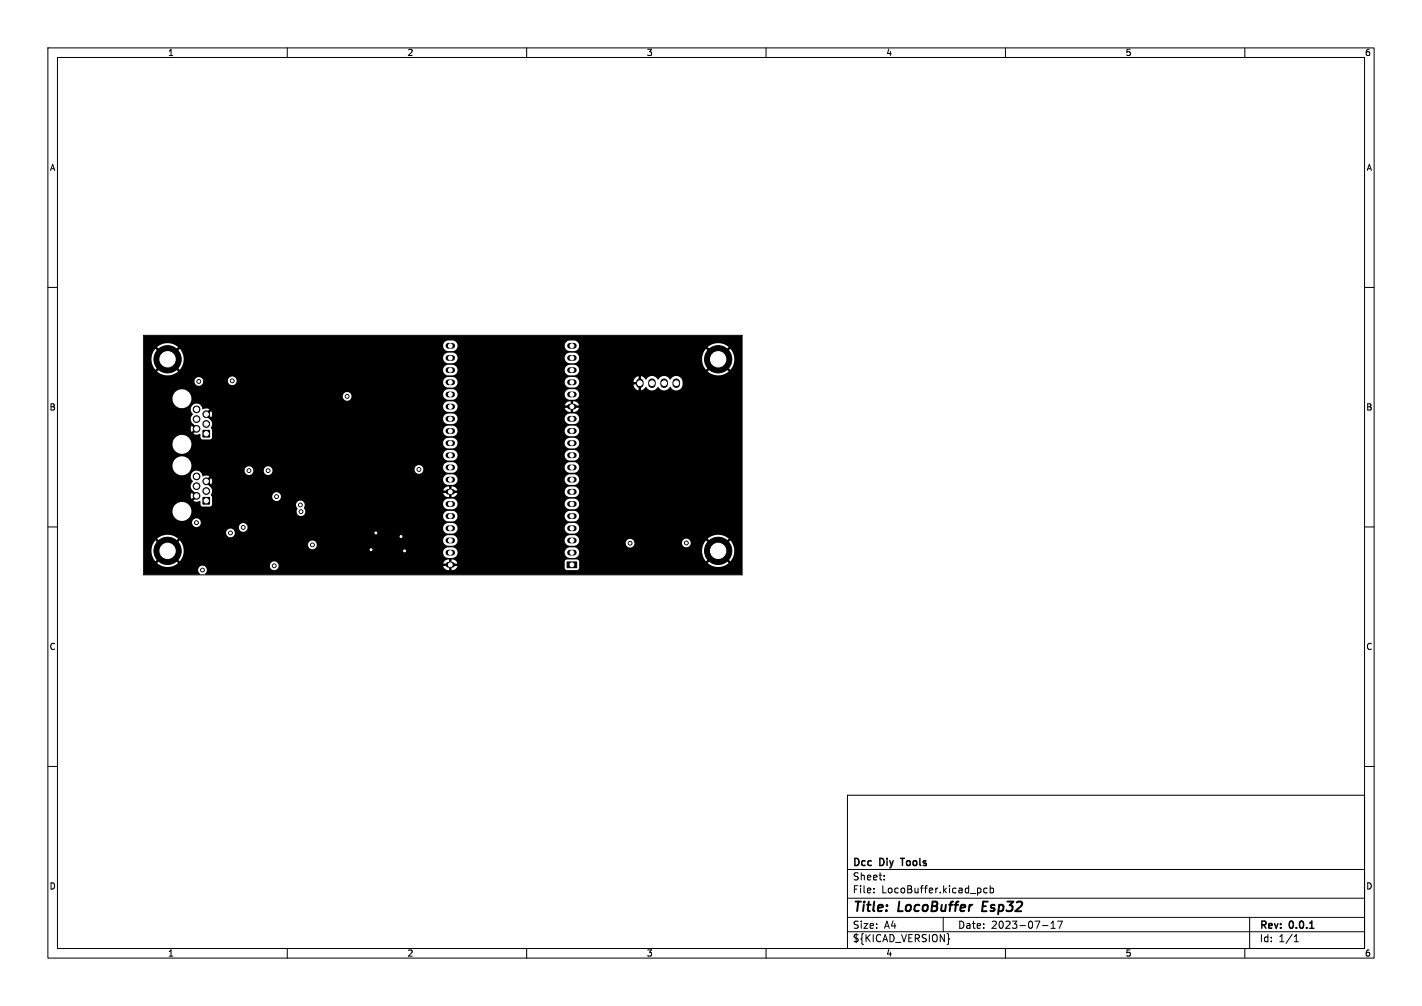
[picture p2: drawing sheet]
<svg xmlns="http://www.w3.org/2000/svg" width="297mm" height="210mm" viewBox="0 0 297 210" stroke-linecap="round" stroke-linejoin="round" font-family="sans-serif">
<g fill="none" stroke="#000" stroke-width=".21">
<path d="M10 10h277v190h-277zM12 12h273v186h-273zM60 10v2M110 10v2M160 10v2M210 10v2M260 10v2M10 60h2M285 60h2M30 70h125v50h-125zM10 110h2M285 110h2"/>
<path d="M10 160h2M285 160h2M177 166h108v32h-108zM60 198v2M110 198v2M160 198v2M177 194.5h108M177 191.5h108M177 187.5h108M177 181.5h108M182.5 186.3v.1M182.5 185.5v.1"/>
<path d="M184.7 183.6v.1M184.7 182.8v.1M197 191.5v3M198.1 195.8l.2 .2-.2 .2M204.8 185.5v.8M206.2 185.5l-.5-.1-.2 .3 .1 .6h.6M206.8 185.5l.4-.1 .3 .3-.1 .6h-.6M206.8 184.9v1.5M210 198v2M217.7 193.2h1.2M219.5 193.8h.9M219.5 192.7l.5-.4v1.5"/>
<path d="M220.9 192.3h1l-.7 1.5M260 198v2M261 191.5v6.5M270.3 196.6h.9M270.3 195.5l.4-.4v1.5"/>
</g>
<path d="M188.1 179.2h.8M273.6 193.8h.8" fill="none" stroke="#000" stroke-width=".3"/>
<path d="M205.4 188.2l-.3 2h1" fill="none" stroke="#000" stroke-width=".4"/>
<g fill="#000" stroke="#000" stroke-width=".21">
<path d="M42.4 89.8h1.4v1.4h-1.4zM42.4 103.8h1.4v1.4h-1.4zM118.5 117.3h2v1.2h-2z"/>
<circle cx="35" cy="75" r="2.85"/>
<circle cx="41.5" cy="79.6" r=".4"/>
<circle cx="48.5" cy="79.5" r=".4"/>
<circle cx="150" cy="75" r="2.85"/>
<circle cx="41" cy="87.5" r=".7"/>
<circle cx="41" cy="99.5" r=".7"/>
<circle cx="41" cy="85.5" r=".7"/>
<circle cx="41" cy="89.5" r=".7"/>
<circle cx="43.1" cy="88.5" r=".7"/>
<circle cx="43.1" cy="86.5" r=".7"/>
<circle cx="52" cy="98.3" r=".4"/>
<circle cx="56" cy="98.3" r=".4"/>
<circle cx="72.5" cy="82.8" r=".4"/>
<circle cx="87.5" cy="98" r=".4"/>
<circle cx="35" cy="115" r="2.85"/>
<circle cx="41" cy="109.1" r=".4"/>
<circle cx="41" cy="101.5" r=".7"/>
<circle cx="41" cy="103.5" r=".7"/>
<circle cx="42.3" cy="119" r=".4"/>
<circle cx="43.1" cy="102.5" r=".7"/>
<circle cx="43.1" cy="100.5" r=".7"/>
<circle cx="48.1" cy="111.3" r=".4"/>
<circle cx="50.8" cy="110.1" r=".4"/>
<circle cx="57.3" cy="118.1" r=".4"/>
<circle cx="57.8" cy="103.7" r=".4"/>
<circle cx="62.7" cy="105.4" r=".4"/>
<circle cx="62.9" cy="106.8" r=".4"/>
<circle cx="65.2" cy="113.8" r=".4"/>
<circle cx="77.5" cy="114.8" r=".4"/>
<circle cx="78.5" cy="111.2" r=".4"/>
<circle cx="83.8" cy="112" r=".4"/>
<circle cx="84.5" cy="115" r=".4"/>
<circle cx="131.6" cy="113.4" r=".4"/>
<circle cx="143.3" cy="113.4" r=".4"/>
<circle cx="150" cy="115" r="2.85"/>
</g>
<g fill="none" stroke="#000" stroke-width="1.2">
<path d="M93.7 79.8h.7M93.7 77.3h.7M93.7 74.7h.8M93.7 72.2h.8M119.1 79.8h.7M119.1 77.3h.7M119.1 74.7h.7M119.1 72.2h.7M93.7 97.6h.7M93.7 95h.7M93.7 92.5h.7M93.7 90h.7"/>
<path d="M93.7 87.4h.7M93.7 84.9h.7M93.7 82.3h.7M119.1 97.6h.7M119.1 95h.7M119.1 92.5h.7M119.1 90h.7M119.1 87.4h.7M119.1 84.9h.7M119.1 82.3h.7M93.7 115.4h.7M93.7 112.8h.7"/>
<path d="M93.7 110.3h.7M93.7 107.7h.7M93.7 105.2h.7M93.7 102.7h.7M93.7 100.1h.7M93.7 117.9h.7M119.1 115.4h.7M119.1 112.8h.7M119.1 110.3h.7M119.1 107.7h.7M119.1 105.2h.7M119.1 102.7h.7"/>
<path d="M119.1 100.1h.7"/>
</g>
<path d="M133.6 79.8v.4M136.2 79.8v.4M138.7 79.8v.4M141.2 79.8v.4" fill="none" stroke="#000" stroke-width="1.6"/>
<path d="M30 70.1h125l-.1 49.9h-112l-.1-.3a.91 .91 0 0 0 .4-.9 .91 .91 0 0 0-.7-.7h13.9v.2a.91 .91 0 0 0 1.2 .7 .91 .91 0 0 0 .5-1.4h35.4l.1 .5-1 .1 .4 .6 .5 .2h.3v-.6l.1-.1h.4v.7l.6-.1 .5-.3h22.5l.4 .4h2.2l.3-.1 .2-.3v-1.4l-.5-.4-2.3 .1-.3 .3v1.4h-22.5l.1-.4h-.9l-.2-.2 .1-.3 1-.1-.2-.4-.5-.4h-.5v.7h-.4l-.1-.7a1.12 1.12 0 0 0-1.2 .8h-34.6a.91 .91 0 0 0-1-.4 .91 .91 0 0 0-.6 .9h-14a.96 .96 0 0 0-1 .7 .96 .96 0 0 0 .4 1.1l-11.7 .1-.1-5h1.6l.2 1.1 .7 1.1 1.1-1.2h.2l.2 .4-1.2 1.2a3.4 3.4 0 0 0 4.4 0l-1.2-1.3 .4-.3 1.1 1.2 .6-.8 .2-1.1h54.2a1.11 1.11 0 0 0 1 1.2h1.2a1.12 1.12 0 0 0 .9-1.2h22.3l.2 .6 .3 .3a1.82 1.82 0 0 0 1.5 .3 1.12 1.12 0 0 0 1-1.5h25.7l.2 1.1 .7 1.1 1.1-1.2 .4 .3-1.2 1.3a3.4 3.4 0 0 0 4.4 0l-1.2-1.2v-.2l.4-.2 1.1 1.2a3.3 3.3 0 0 0 0-4.4l-1.1 1.2-.4-.2v-.2l1.2-1.2a3.4 3.4 0 0 0-4.4 0l1.2 1.3-.4 .3-1.1-1.2-.7 1.1-.2 1.1h-25.7a1.13 1.13 0 0 0-.9-.7h-1.2l-.4 .1-.4 .5-.1 .4h-22.3a1.1 1.1 0 0 0-1-1h-1.2l-.4 .1-.4 .5-.1 .4h-54.2l-.2-1.5h26.2a.91 .91 0 0 0 1.4 .8 .91 .91 0 0 0 .1-1.6 .91 .91 0 0 0-1.4 .6l-.1 .2h-26.2l-.6-1-1.1 1.2h-.2l-.2-.3 .9-.9h55.6a1.11 1.11 0 0 0 1 1.1h1.2a1.1 1.1 0 0 0 .9-1.1h22.3l.2 .6 .3 .3a1.82 1.82 0 0 0 1.5 .2l.6-.1 .3-.4h9.9v.2a.91 .91 0 0 0 1 .7 .91 .91 0 0 0 .8-.9h9.9l.1 .1a.91 .91 0 0 0 1.4 .6 .91 .91 0 0 0-.1-1.6 .91 .91 0 0 0-1.4 .9h-9.9v-.2a.91 .91 0 0 0-1-.7 .91 .91 0 0 0-.8 .9h-9.9l.1-.1a1.11 1.11 0 0 0-.9-1.6h-1.2l-.4 .2-.4 .5-.1 .4h-22.3l-.2-.5-.4-.5-1.4-.1a1.11 1.11 0 0 0-1.1 1.1h-55.6l.3-.4a3.4 3.4 0 0 0-4.4 0l1.2 1.2-.2 .4h-.2l-1.1-1.2-.7 1.1-.2 1.1h-1.6v-3.7h17.2a.91 .91 0 0 0 1.3 .8 .91 .91 0 0 0 .2-1.6 .91 .91 0 0 0-1.5 .6v.2h-17.2v-1.2h19.9a.91 .91 0 0 0 .8 .9 .91 .91 0 0 0 1-.8h40.8l.2 .6 .3 .4a1.82 1.82 0 0 0 1.5 .2 1.1 1.1 0 0 0 1.1-1.2h22.3l.2 .6 .3 .4a1.82 1.82 0 0 0 1.5 .2 1.11 1.11 0 0 0 1.1-1.1 1.11 1.11 0 0 0-1-1.1h-1.2l-.4 .1-.4 .5-.1 .4h-22.3a1.1 1.1 0 0 0-1-1h-1.2l-.4 .1-.4 .5-.1 .4h-40.8a.91 .91 0 0 0-.8-1 .91 .91 0 0 0-1 .9h-19.9v-1h10.1v.2a.91 .91 0 0 0 1.5 .5 .91 .91 0 0 0-.2-1.5 .91 .91 0 0 0-1.3 .8h-10.1v-2.3h6v.2a1.98 1.98 0 0 0 3.1 1.4 1.98 1.98 0 0 0-.2-3.4 1.98 1.98 0 0 0-2.9 1.8h-6v-5.3h9.8l.2 .6 .9 .9-.3 .3-.6-.4-.1 .2v.6l.1 .5 .5-.5 .4 .3-.5 .6a1.54 1.54 0 0 0 1.4 0l.1 .9 .4 .2h1.6l.4-.3h17.5l.2 .5a.41 .41 0 0 1 0 .7 .91 .91 0 0 0 1.1 1.1h29.4l.2 .6 .3 .3a1.82 1.82 0 0 0 1.5 .3 1.1 1.1 0 0 0 1.1-1.2h22.3l.2 .6 .3 .3a1.82 1.82 0 0 0 1.5 .3 1.11 1.11 0 0 0 1.1-1.1 1.11 1.11 0 0 0-1-1.2l-1.2 .1-.4 .1-.4 .5-.1 .4h-22.3v-.1a1.13 1.13 0 0 0-1-1l-1.2 .1-.4 .1-.4 .5-.1 .4h-29.4a.91 .91 0 0 0 .4-1.6l.1-.9h28.9l.2 .6 .3 .3a1.82 1.82 0 0 0 1.5 .2 1.11 1.11 0 0 0 1.1-1.1h22.3l.2 .6 .3 .3a1.82 1.82 0 0 0 1.5 .2 1.11 1.11 0 0 0 1.1-1.1 1.11 1.11 0 0 0-1-1.1h-1.2l-.4 .2-.4 .4-.1 .5h-22.3a1.1 1.1 0 0 0-1-1.1h-1.2l-.4 .2-.4 .4-.1 .5h-28.9a.91 .91 0 0 0-1-.7 .91 .91 0 0 0-.8 .9h-17.5v-1.7h12.5l.1 .2a.91 .91 0 0 0 1.4 .5 .91 .91 0 0 0-.1-1.5 .91 .91 0 0 0-1.4 .8h-12.5l-.3-.4 .3-.9 49.4 .1-.1 .4h-1a1.11 1.11 0 0 0 1.2 .9v-.6l.1-.1h.4v.7h.2a1.1 1.1 0 0 0 1-.9h-.9l-.2-.3h23.5l.2 .6 .3 .3a1.82 1.82 0 0 0 1.5 .3 1.11 1.11 0 0 0 1.1-1.1 1.11 1.11 0 0 0-1-1.1h-1.2l-.4 .1-.4 .5-.1 .4h-23.5l.2-.2h.9a1.11 1.11 0 0 0-1.2-.8v.6l-.1 .1-.4-.1v-.6h-.2a1.1 1.1 0 0 0-1 .8h-48.3l-.3-.7-.7-.7 .3-.3 .5 .4 .2-.4-.1-.6h48.3l.2 .6 .3 .3a1.82 1.82 0 0 0 1.5 .2 1.11 1.11 0 0 0 1.1-1.1h22.3l.2 .6 .3 .3a1.82 1.82 0 0 0 1.5 .2 1.11 1.11 0 0 0 1.1-1.1 1.11 1.11 0 0 0-1-1.1h-1.2l-.4 .2-.4 .5-.1 .4h-22.3a1.1 1.1 0 0 0-1-1.1h-1.2l-.4 .2-.4 .5-.1 .4h-48.3l-.1-.3-.6 .5-.2-.3 .4-.6a1.53 1.53 0 0 0-1.4 0 1.2 1.2 0 0 0-1.2-1.1h10v.1a.91 .91 0 0 0 1 .8 .91 .91 0 0 0 .8-.9h2.2v.1a.91 .91 0 0 0 1.1 .7 .91 .91 0 0 0 .7-1.1h29.7v.2a.91 .91 0 0 0 1.2 .7 .91 .91 0 0 0 .5-1.4h4.2l.2 .6 .3 .4a1.82 1.82 0 0 0 1.5 .2 1.1 1.1 0 0 0 1.1-1.2h22.3l.2 .6 .3 .4a1.82 1.82 0 0 0 1.5 .2 1.11 1.11 0 0 0 1.1-1.1 1.11 1.11 0 0 0-1-1.1h-1.2l-.4 .1-.4 .5-.1 .4h-22.3v-.1a1.13 1.13 0 0 0-1-.9h-1.2l-.4 .1-.4 .5-.1 .4h-4.2a.91 .91 0 0 0-1-.4 .91 .91 0 0 0-.7 .9h-29.7l-.1-.1a.91 .91 0 0 0-1-.5 .91 .91 0 0 0-.7 .9h-2.2v-.2a.91 .91 0 0 0-1-.8 .91 .91 0 0 0-.8 1l-10.1-.1a1.28 1.28 0 0 0-1.1 .9 1.28 1.28 0 0 0 .4 1.4l-.3 .4-.2 .6h-9.8v-4.3h6v.3a1.98 1.98 0 0 0 3.1 1.4 1.98 1.98 0 0 0-.2-3.4 1.98 1.98 0 0 0-2.9 1.7h-6v-2.2h62.5l.2 .6 .3 .3a1.82 1.82 0 0 0 1.5 .3 1.1 1.1 0 0 0 1.1-1.2h22.3l.2 .6 .3 .3a1.82 1.82 0 0 0 1.5 .3 1.11 1.11 0 0 0 1.1-1.1 1.11 1.11 0 0 0-1-1.2l-1.2 .1-.4 .1-.4 .5-.1 .4h-22.3a1.1 1.1 0 0 0-1-1.1l-1.2 .1-.4 .1-.4 .5-.1 .4h-62.5v-2.2h6a1.98 1.98 0 0 0 2.2 1.9 1.98 1.98 0 0 0 1.8-2.2h52.5l.2 .6 .3 .3a1.82 1.82 0 0 0 1.5 .2 1.1 1.1 0 0 0 1.1-1.1h22.3l.2 .6 .3 .3a1.82 1.82 0 0 0 1.5 .2 1.11 1.11 0 0 0 1.1-1.1 1.11 1.11 0 0 0-1-1.1h-1.2l-.4 .2-.4 .4-.1 .5h-22.3a1.1 1.1 0 0 0-1-1.1h-1.2l-.4 .2-.4 .4-.1 .5h-52.5a1.98 1.98 0 0 0-2.2-1.7 1.98 1.98 0 0 0-1.8 2h-6v-5.3h9.8l.2 .6 .9 .9-.3 .3-.6-.4-.1 .2v.6l.1 .5 .5-.5 .4 .3-.5 .6a1.54 1.54 0 0 0 1.4 0l.1 .7 .2 .4h1.7l.5-.4v-1.4h48.2a1.11 1.11 0 0 0 1 1.2h1.2a1.12 1.12 0 0 0 .9-1.2h22.3l.2 .6 .3 .3a1.82 1.82 0 0 0 1.5 .3 1.11 1.11 0 0 0 1.1-1.1 1.11 1.11 0 0 0-1-1.1h-1.2l-.4 .1-.4 .5-.1 .4h-22.3a1.1 1.1 0 0 0-1-1h-1.2l-.4 .1-.4 .5-.1 .4h-48.2l-.3-.7a1.28 1.28 0 0 0-.4-1.8h48.9l.2 .6 .3 .3a1.82 1.82 0 0 0 1.5 .2 1.1 1.1 0 0 0 1.1-1.1h22.3l.2 .6 .3 .3a1.82 1.82 0 0 0 1.5 .2 1.11 1.11 0 0 0 1.1-1.1 1.11 1.11 0 0 0-1-1.1h-1.2l-.4 .2-.4 .5-.1 .4h-22.3a1.1 1.1 0 0 0-1-1.1h-1.2l-.4 .2-.4 .5-.1 .4h-48.9l-.3-.3v-.2l.3-.2 .5 .4 .2-.6-.2-.7-.5 .5-.3-.3 .4-.6a1.53 1.53 0 0 0-1.4 0l-.2-.6h50.4l.2 .6 .3 .4a1.82 1.82 0 0 0 1.5 .2 1.11 1.11 0 0 0 1-1.4h23.4l.1 .5h-1l.1 .3 .4 .5 .7 .1v-.7h.4l.1 .7h.2a1.1 1.1 0 0 0 1-.9h-1.1l.1-.4 1-.1-.4-.6-.8-.2v.6l-.4 .1-.1-.7a1.12 1.12 0 0 0-1.2 .8h-22.5l-.4-.6a1.82 1.82 0 0 0-1.5-.2 1.11 1.11 0 0 0-1.1 1h-50.4l-.1-.1a1.25 1.25 0 0 0-1.9 0 1.25 1.25 0 0 0 .2 1.8l-.3 .4-.2 .6h-9.8v-4.3h6v.3a1.98 1.98 0 0 0 2.4 1.7 1.98 1.98 0 0 0 1.5-2.5h31.7v.2a.91 .91 0 0 0 1.2 .7 .91 .91 0 0 0 .5-1.3h19.2l.2 .6 .3 .3a1.82 1.82 0 0 0 1.5 .3 1.1 1.1 0 0 0 1.1-1.2h22.3l.2 .6 .3 .3a1.82 1.82 0 0 0 1.5 .3 1.11 1.11 0 0 0 1.1-1.1 1.11 1.11 0 0 0-1-1.2l-1.2 .1-.4 .1-.4 .5-.1 .4h-22.3a1.1 1.1 0 0 0-1-1.1l-1.2 .1-.4 .1-.4 .5-.1 .4h-19.2a.91 .91 0 0 0-1-.4 .91 .91 0 0 0-.7 .8h-31.7a1.98 1.98 0 0 0-2.2-1.4 1.98 1.98 0 0 0-1.7 1.9h-6v-3.6h10.6v.2a.91 .91 0 0 0 1.1 .7 .91 .91 0 0 0 .7-1h5.2v.2a.91 .91 0 0 0 .9 .7 .91 .91 0 0 0 .9-.6h43.1v.2a1.12 1.12 0 0 0 1 .9h1.2a1.1 1.1 0 0 0 .9-1.1h22.3v.2a1.12 1.12 0 0 0 1 .9l1.4-.1 .6-.5h11.4l.3 .7 .8 .5v-1h.4l.1 1 .6-.3 .4-.5a1.43 1.43 0 0 0 2.5 0 1.43 1.43 0 0 0 2.6 0 1.39 1.39 0 0 0 1.7 .7 1.39 1.39 0 0 0 .9-1.7 1.36 1.36 0 0 0-1.1-1.2 1.36 1.36 0 0 0-1.5 .8 1.44 1.44 0 0 0-2.6 0 1.44 1.44 0 0 0-2.5 0l-.4-.5-.6-.3v1h-.5v-1l-.2 .1a1.3 1.3 0 0 0-.9 1.1l.8 .1v.4l-12.2 .1v-.2a1.11 1.11 0 0 0-.9-1.4h-1.2l-.4 .2-.4 .4-.1 .5h-22.3v-.2a1.13 1.13 0 0 0-1-.9h-1.2l-.4 .2-.4 .4-.1 .5h-43.1a.91 .91 0 0 0-.8-1.2 .91 .91 0 0 0-1 .9l-5.2-.1a.91 .91 0 0 0-1-.7 .91 .91 0 0 0-.8 .9h-10.6v-4.6h1.6l.2 1.1 .7 1.1 1.1-1.2h.2l.2 .4-1.2 1.2a3.4 3.4 0 0 0 4.4 0l-.3-.4h55.6a1.11 1.11 0 0 0 1 1.2h1.2a1.1 1.1 0 0 0 .9-1.2h22.3l.2 .6 .3 .3a1.82 1.82 0 0 0 1.5 .3 1.11 1.11 0 0 0 1.1-1.1 1.11 1.11 0 0 0-1-1.1h-1.2l-.4 .1-.4 .5-.1 .4h-22.3v-.1a1.13 1.13 0 0 0-1-.9h-1.2l-.4 .1-.4 .5-.1 .4h-55.6l-.9-.9 .4-.3 1.1 1.2a3.3 3.3 0 0 0 .8-2.5h54.2l.1 .2a1.11 1.11 0 0 0 .9 .9h1.2a1.12 1.12 0 0 0 .9-1.1h22.3l.2 .6 .3 .3a1.82 1.82 0 0 0 1.5 .2l.7-.3 .3-.5h25.7l.2 1.1 .7 1.1 1.1-1.2 .4 .3-1.2 1.3a3.4 3.4 0 0 0 4.4 0l-1.2-1.2v-.2l.4-.2 1.1 1.2a3.3 3.3 0 0 0 0-4.4l-1.1 1.2-.4-.2v-.2l1.2-1.2a3.4 3.4 0 0 0-4.4 0l1.2 1.3-.4 .3-1.1-1.2-.7 1.1-.2 1.1h-25.7l.1-.4a1.11 1.11 0 0 0-1-1h-1.2l-.4 .2-.4 .5-.1 .4h-22.3l-.2-.5-.4-.5-1.4-.1a1.11 1.11 0 0 0-1.1 1.1h-54.2l-.2-1.1-.6-.8-1.1 1.2h-.2l-.2-.3 1.2-1.3-.5-.3h55.8l.1 .2a1.11 1.11 0 0 0 .9 1h1.2a1.12 1.12 0 0 0 .9-1.2h22.3l.2 .6 .3 .4a1.82 1.82 0 0 0 1.5 .2 1.11 1.11 0 0 0 1.1-1.1 1.11 1.11 0 0 0-1-1.1h-1.2l-.4 .1-.4 .5-.1 .4h-22.3l-.2-.5-.4-.4-1.4-.1a1.11 1.11 0 0 0-1.1 1l-55.9-.1a3.4 3.4 0 0 0-3.8 .4l1.2 1.2-.2 .4h-.2l-1.1-1.2-.7 1.1-.2 1.1h-1.6z" fill="#000"/>
<g fill="#fff" stroke="#fff" stroke-width=".21">
<circle cx="77.5" cy="114.7" r=".2"/>
<circle cx="78.5" cy="111.3" r=".2"/>
<circle cx="83.7" cy="112" r=".2"/>
<circle cx="84.5" cy="115" r=".2"/>
<circle cx="65.2" cy="113.7" r=".2"/>
<circle cx="87.5" cy="98" r=".2"/>
<circle cx="41" cy="109.1" r=".2"/>
<circle cx="50.8" cy="110.1" r=".2"/>
<circle cx="131.6" cy="113.4" r=".2"/>
<circle cx="57.8" cy="103.7" r=".2"/>
<circle cx="41.5" cy="79.6" r=".2"/>
<circle cx="62.9" cy="106.8" r=".2"/>
<circle cx="143.4" cy="113.3" r=".2"/>
<circle cx="42.3" cy="119" r=".2"/>
<circle cx="62.7" cy="105.4" r=".2"/>
<circle cx="57.3" cy="118.1" r=".2"/>
<circle cx="48.1" cy="111.3" r=".2"/>
<circle cx="72.5" cy="82.7" r=".2"/>
<circle cx="48.5" cy="79.5" r=".2"/>
<circle cx="56" cy="98.3" r=".2"/>
<circle cx="52" cy="98.3" r=".2"/>
<circle cx="38" cy="83.2" r="1.72"/>
<circle cx="38" cy="92.8" r="1.72"/>
<circle cx="43.1" cy="90.5" r=".44"/>
<circle cx="41" cy="89.5" r=".44"/>
<circle cx="43.1" cy="88.5" r=".44"/>
<circle cx="41" cy="87.5" r=".44"/>
<circle cx="43.1" cy="86.5" r=".44"/>
<circle cx="41" cy="85.5" r=".44"/>
<circle cx="38" cy="97.2" r="1.72"/>
<circle cx="38" cy="106.8" r="1.72"/>
<circle cx="43.1" cy="104.5" r=".45"/>
<circle cx="41" cy="103.5" r=".45"/>
<circle cx="43.1" cy="102.5" r=".45"/>
<circle cx="41" cy="101.5" r=".45"/>
<circle cx="43.1" cy="100.5" r=".45"/>
<circle cx="41" cy="99.5" r=".45"/>
<circle cx="35" cy="75" r="1.6"/>
<circle cx="35" cy="115" r="1.6"/>
<circle cx="150" cy="115" r="1.6"/>
<circle cx="150" cy="75" r="1.6"/>
<circle cx="119.5" cy="117.9" r=".4"/>
<circle cx="119.5" cy="115.4" r=".4"/>
<circle cx="119.5" cy="112.8" r=".4"/>
<circle cx="119.5" cy="110.3" r=".4"/>
<circle cx="119.5" cy="107.7" r=".4"/>
<circle cx="119.5" cy="105.2" r=".4"/>
<circle cx="119.5" cy="102.7" r=".4"/>
<circle cx="119.5" cy="100.1" r=".4"/>
<circle cx="119.5" cy="97.6" r=".4"/>
<circle cx="119.5" cy="95" r=".4"/>
<circle cx="119.5" cy="92.5" r=".4"/>
<circle cx="119.5" cy="90" r=".4"/>
<circle cx="119.5" cy="87.4" r=".4"/>
<circle cx="119.5" cy="84.9" r=".4"/>
<circle cx="119.5" cy="82.3" r=".4"/>
<circle cx="119.5" cy="79.8" r=".4"/>
<circle cx="119.5" cy="77.3" r=".4"/>
<circle cx="119.5" cy="74.7" r=".4"/>
<circle cx="119.5" cy="72.2" r=".4"/>
<circle cx="94.1" cy="72.2" r=".4"/>
<circle cx="94.1" cy="74.7" r=".4"/>
<circle cx="94.1" cy="77.3" r=".4"/>
<circle cx="94.1" cy="79.8" r=".4"/>
<circle cx="94.1" cy="82.3" r=".4"/>
<circle cx="94.1" cy="84.9" r=".4"/>
<circle cx="94.1" cy="87.4" r=".4"/>
<circle cx="94.1" cy="90" r=".4"/>
<circle cx="94.1" cy="92.5" r=".4"/>
<circle cx="94.1" cy="95" r=".4"/>
<circle cx="94.1" cy="97.6" r=".4"/>
<circle cx="94.1" cy="100.1" r=".4"/>
<circle cx="94.1" cy="102.7" r=".4"/>
<circle cx="94.1" cy="105.2" r=".4"/>
<circle cx="94.1" cy="107.7" r=".4"/>
<circle cx="94.1" cy="110.3" r=".4"/>
<circle cx="94.1" cy="112.8" r=".4"/>
<circle cx="94.1" cy="115.4" r=".4"/>
<circle cx="94.1" cy="117.9" r=".4"/>
<circle cx="133.6" cy="80" r=".5"/>
<circle cx="136.2" cy="80" r=".5"/>
<circle cx="138.7" cy="80" r=".5"/>
<circle cx="141.3" cy="80" r=".5"/>
</g>
<g font-size="2.8">
<text x="178" y="190.9">Title:</text>
<text x="187.7" y="190.9">LocoBuffer</text>
<text x="206" y="190.9">Esp32</text>
</g>
<g font-size="2.1">
<text x="178" y="184">Sheet:</text>
<text x="178" y="181.2">Dcc</text>
<text x="183.8" y="181.2">Diy</text>
<text x="188.9" y="181.2">Tools</text>
<text x="178" y="186.7">File:</text>
<text x="184.1" y="186.7">LocoBuffer.kicad_pcb</text>
<text x="178" y="196.9">${KICAD_VERSION}</text>
<text x="178" y="194.1">Size:</text>
<text x="184.7" y="194.1">A4</text>
<text x="200" y="194.1">Date:</text>
<text x="207" y="194.1">2023-07-17</text>
<text x="263" y="194.3">Rev:</text>
<text x="263" y="196.9">Id:</text>
<text x="267.1" y="196.9">1/1</text>
<text x="269.4" y="194.3">0.0.1</text>
</g>
<g font-size="1.8">
<text x="35" y="11.9">1</text>
<text x="85" y="11.9">2</text>
<text x="135" y="11.9">3</text>
<text x="185" y="11.9">4</text>
<text x="235" y="11.9">5</text>
<text x="285" y="11.9">6</text>
<text x="10.3" y="35.9">A</text>
<text x="285.4" y="35.9">A</text>
<text x="10.3" y="85.9">B</text>
<text x="285.3" y="85.9">B</text>
<text x="10.3" y="135.9">C</text>
<text x="285.3" y="135.9">C</text>
<text x="10.3" y="185.9">D</text>
<text x="285.3" y="185.9">D</text>
<text x="35" y="199.9">1</text>
<text x="85" y="199.9">2</text>
<text x="135" y="199.9">3</text>
<text x="185" y="199.9">4</text>
<text x="235" y="199.9">5</text>
<text x="285" y="199.9">6</text>
</g>
</svg>
